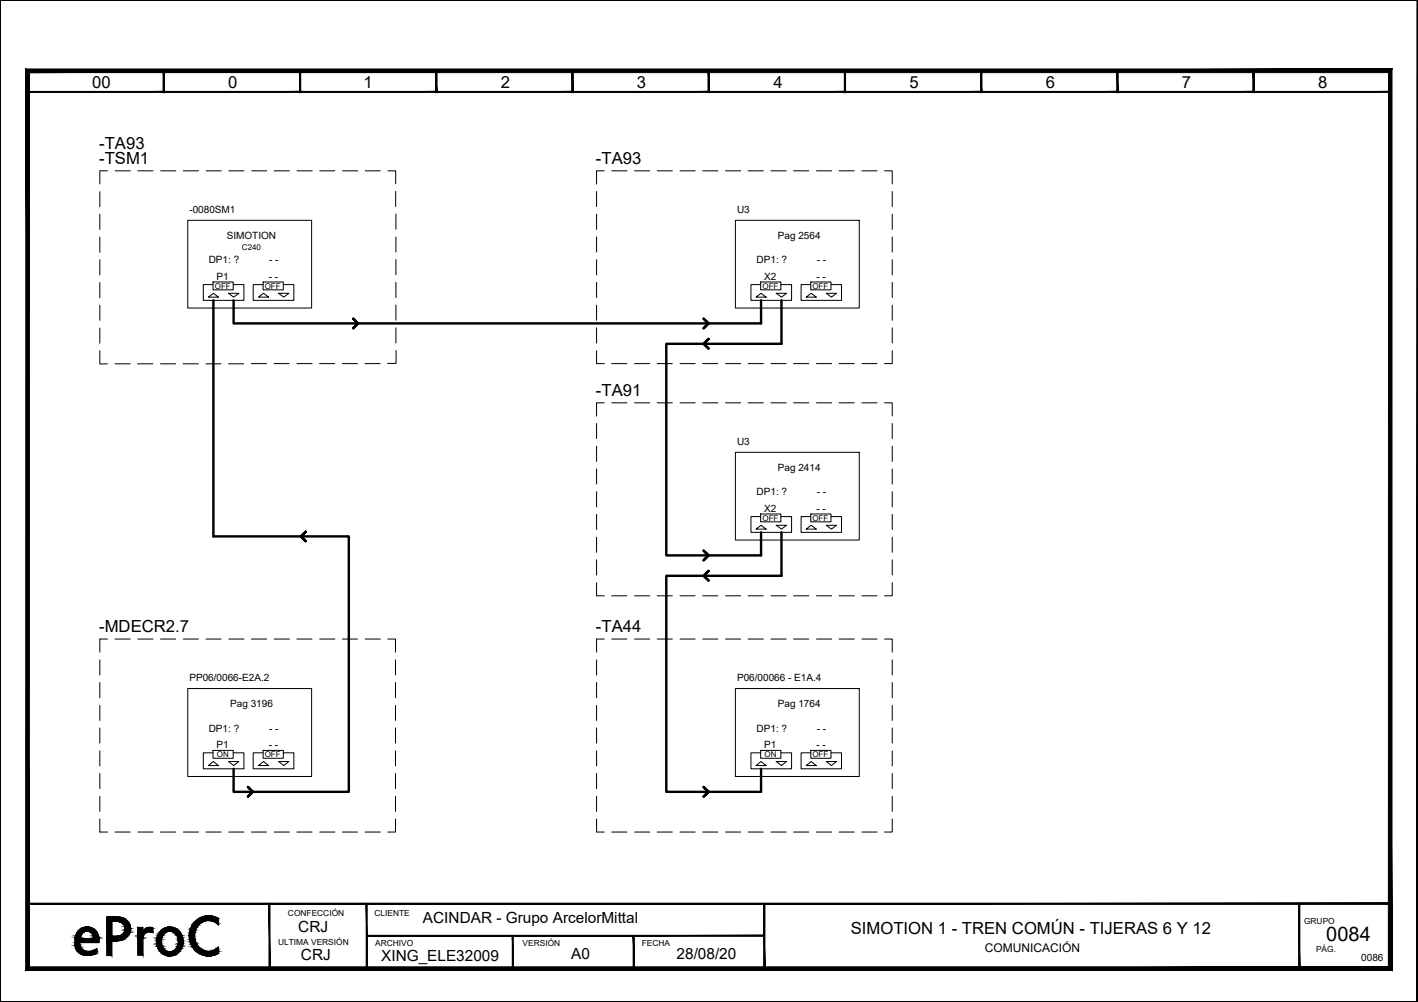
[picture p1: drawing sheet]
<svg xmlns="http://www.w3.org/2000/svg" width="297mm" height="210mm" viewBox="0 0 297 210" stroke-linecap="round" stroke-linejoin="round" font-family="sans-serif">
<!-- layer: eProC - L2 -->
<g fill="#000" stroke="#000" stroke-width=".21">
<path d="M31.2 194.3h.3zM31.7 195.3h.3zM35.1 194.2h1zM43.2 191.9h1.1zM45.3 193.4h.5v.2zM45.5 198.6l.3-.2v.2zM43.2 200.3h1.1z"/>
<path d="M0 0l296.8 .1zM0 0h296.9z"/>
<path d="M5.6 19.4h28.8l-.2-.3zM5.6 19.4l.3-.3h28.3zM5.6 14.7v4.7l.3-.3zM5.6 14.7l.3 .3v4.1zM5.6 14.7l.3 .3 28.5-.3zM5.9 15l28.5-.3-.2 .3zM34.4 14.7l-.2 .3 .2 4.4zM34.2 15l.2 4.4-.2-.3z"/>
<path d="M34.2 19.4h28.8l-.3-.3zM34.2 19.4l.2-.3h28.3zM34.2 14.7v4.7l.2-.3zM34.2 14.7l.2 .3v4.1zM34.2 14.7l.2 .3 28.6-.3zM34.4 15l28.6-.3-.3 .3zM62.7 15l.3 4.4v-4.7zM62.7 15l.3 4.4-.3-.3z"/>
<path d="M62.7 19.4h28.8l-.2-.3zM62.7 19.4l.2-.3h28.4zM62.7 14.7v4.7l.2-.3zM62.7 14.7l.2 .3v4.1zM62.7 14.7l.2 .3 28.6-.3zM62.9 15l28.6-.3-.2 .3zM91.3 15l.2 4.4v-4.7zM91.3 15l.2 4.4-.2-.3z"/>
<path d="M91.3 19.4h28.8l-.3-.3zM91.3 19.4l.2-.3h28.3zM91.3 14.7v4.7l.2-.3zM91.3 14.7l.2 .3v4.1zM91.3 14.7l.2 .3 28.6-.3zM91.5 15l28.6-.3-.3 .3zM119.8 15l.3 4.4v-4.7zM119.8 15l.3 4.4-.3-.3z"/>
<path d="M119.8 19.4h28.8l-.2-.3zM119.8 19.4l.3-.3h28.3zM119.8 14.7v4.7l.3-.3zM119.8 14.7l.3 .3v4.1zM119.8 14.7l.3 .3 28.5-.3zM120.1 15l28.5-.3-.2 .3zM148.6 14.7l-.2 .3 .2 4.4zM148.4 15l.2 4.4-.2-.3z"/>
<path d="M148.3 19.4h28.8l-.2-.3zM148.3 19.4l.3-.3h28.3zM148.3 14.7v4.7l.3-.3zM148.3 14.7l.3 .3v4.1zM148.3 14.7l.3 .3 28.5-.3zM148.6 15l28.5-.3-.2 .3zM177.1 14.7l-.2 .3 .2 4.4zM176.9 15l.2 4.4-.2-.3z"/>
<path d="M176.9 19.4h28.8l-.3-.3zM176.9 19.4l.2-.3h28.3zM176.9 14.7v4.7l.2-.3zM176.9 14.7l.2 .3v4.1zM176.9 14.7l.2 .3 28.6-.3zM177.1 15l28.6-.3-.3 .3zM205.7 14.7l-.3 .3 .3 4.4zM205.4 15l.3 4.4-.3-.3z"/>
<path d="M205.4 19.4h28.8l-.2-.3zM205.4 19.4l.3-.3h28.3zM205.4 14.7v4.7l.3-.3zM205.4 14.7l.3 .3v4.1zM205.4 14.7l.3 .3 28.5-.3zM205.7 15l28.5-.3-.2 .3zM234.2 14.7l-.2 .3 .2 4.4zM234 15l.2 4.4-.2-.3z"/>
<path d="M234 19.4h28.8l-.3-.3zM234 19.4l.2-.3h28.3zM234 14.7v4.7l.2-.3zM234 14.7l.2 .3v4.1zM234 14.7l.2 .3 28.6-.3zM234.2 15l28.6-.3-.3 .3zM262.8 14.7l-.3 .3 .3 4.4zM262.5 15l.3 4.4-.3-.3z"/>
<path d="M262.5 19.4h28.8l-.3-.3zM262.5 19.4l.2-.3h28.3zM262.5 14.7v4.7l.2-.3zM262.5 14.7l.2 .3v4.1zM262.5 14.7l.2 .3 28.6-.3zM262.7 15l28.6-.3-.3 .3zM291.3 14.7l-.3 .3 .3 4.4zM291 15l.3 4.4-.3-.3z"/>
<path d="M296.8 .1v209.7l.1-209.8zM296.9 0v209.9z"/>
<path d="M5.8 189.2v.3l285.4-.3zM5.8 189.5l285.4-.3v.3z"/>
<path d="M15.7 197.5l1 .3v-.3zM15.7 197.5l1 .3h-1z"/>
<path d="M15.7 197.8l1 .2v-.2zM15.7 197.8l1 .2h-1z"/>
<path d="M15.7 198l1.1 .1-.1-.1zM15.7 198l1.1 .1h-1.1z"/>
<path d="M15.7 198.1l1.1 .2v-.2zM15.7 198.1l1.1 .2h-1.1z"/>
<path d="M15.7 198.3l1.2 .1zM15.7 198.3l1.2 .1z"/>
<path d="M15.7 196.3l1.2 .1zM15.7 196.3l1.2 .1z"/>
<path d="M15.7 196.4l1.1 .2 .1-.2zM15.7 196.4l1.1 .2h-1.1z"/>
<path d="M15.7 198.4l1.3 .2-.1-.2zM15.7 198.4l1.3 .2h-1.2z"/>
<path d="M15.8 196.1l1.1 .2v-.2zM15.8 196.1l1.1 .2h-1.2z"/>
<path d="M15.9 195.9l1 .2 .1-.2zM15.9 195.9l1 .2h-1.1z"/>
<path d="M15.8 198.6l1.3 .1zM15.8 198.6l1.3 .1z"/>
<path d="M15.9 195.8h1.2zM15.9 195.8l1.1 .1z"/>
<path d="M15.8 198.7l1.4 .2-.1-.2zM15.8 198.7l1.4 .2h-1.2z"/>
<path d="M16 195.6l1.1 .2 .1-.2zM16 195.6l1.1 .2h-1.2z"/>
<path d="M16 198.9l1.4 .2-.2-.2zM16 198.9l1.4 .2h-1.4zM16 199.1h1.4zM16 199.1h1.4z"/>
<path d="M16.1 195.4l1.1 .2 .2-.2zM16.1 195.4l1.1 .2h-1.2z"/>
<path d="M16.1 195.4h1.3zM16.1 195.4h1.3z"/>
<path d="M16 199.1l1.7 .1-.3-.1zM16 199.1l1.7 .1h-1.6z"/>
<path d="M16.2 195.3l1.2 .1 .2-.1zM16.2 195.3l1.2 .1h-1.3z"/>
<path d="M16.1 199.2l1.8 .1zM16.1 199.2l1.8 .1z"/>
<path d="M16.3 195.1l1.3 .2 .3-.2zM16.3 195.1l1.3 .2h-1.4z"/>
<path d="M16.2 199.3h2zM16.2 199.3h2z"/>
<path d="M16.3 195.1h1.8zM16.3 195.1h1.6z"/>
<path d="M18 194.2l.9 .1zM17.5 194.3l.5-.1 .9 .1z"/>
<path d="M16.3 199.3h2.5zM16.3 199.3h2.5z"/>
<path d="M17.5 194.3l1.8 .2-.4-.2zM17.1 194.5l.4-.2 1.8 .2z"/>
<path d="M17.1 194.5l2.7 .2-.5-.2zM16.7 194.7l.4-.2 2.7 .2z"/>
<path d="M17.2 200h2.4zM17.2 200h2.1z"/>
<path d="M16.7 194.7l3.4 .3-.3-.3zM16.3 195l.4-.3 3.4 .3z"/>
<path d="M17 199.9h2.9zM17 199.9l2.6 .1z"/>
<path d="M16.3 195l3.9 .1zM16.3 195l3.9 .1z"/>
<path d="M18.4 195.1h1.8zM18.4 195.1h1.8z"/>
<path d="M18.6 195.1l1.6 .2v-.2zM18.6 195.1l1.6 .2h-1.4z"/>
<path d="M18.8 195.3l1.6 .1-.2-.1zM18.8 195.3l1.6 .1h-1.4z"/>
<path d="M20.2 198.8l.1 .2zM19.8 199l.4-.2 .1 .2z"/>
<path d="M19.8 199l.5 .2v-.2zM19.3 199.2l.5-.2 .5 .2z"/>
<path d="M19.3 199.2l1 .1zM18.8 199.3h1.5z"/>
<path d="M18.8 199.3h1.5zM18.8 199.3h1.5z"/>
<path d="M16.3 199.3l4 .1zM16.3 199.3l4 .1z"/>
<path d="M16.3 199.4l4 .3v-.3zM16.3 199.4l4 .3h-3.7z"/>
<path d="M16.6 199.7h3.7zM16.6 199.7h3.7z"/>
<path d="M16.7 199.7l3.2 .2 .4-.2zM16.7 199.7l3.2 .2h-2.9z"/>
<path d="M19 195.4h1.4zM19 195.4h1.4z"/>
<path d="M19.1 195.4l1.3 .2v-.2zM19.1 195.4l1.3 .2h-1.1z"/>
<path d="M19.3 195.6l1.3 .2-.2-.2zM19.3 195.6l1.3 .2h-1.2z"/>
<path d="M19.4 195.8l1.2 .1zM19.4 195.8l1.2 .1z"/>
<path d="M19.4 195.9l1.2 .2v-.2zM19.4 195.9l1.2 .2h-1.1z"/>
<path d="M19.5 196.1l1.2 .2-.1-.2zM19.5 196.1l1.2 .2h-1.1z"/>
<path d="M19.6 196.3l1.1 .1zM19.6 196.3l1.1 .1z"/>
<path d="M19.6 196.4l1.1 .2v-.2zM19.6 196.4l1.1 .2h-1.1z"/>
<path d="M15.7 196.6l5 .3v-.3zM15.7 196.6l5 .3h-5z"/>
<path d="M15.7 196.9l5 .6v-.6zM15.7 196.9l5 .6h-5z"/>
<path d="M22.4 197.1h1zM22.4 197.1h1z"/>
<path d="M22.4 193l1 3.1v-3.1zM22.4 193l1 3.1h-1z"/>
<path d="M22.4 197.1l1 3.1v-3.1zM22.4 197.1l1 3.1h-1z"/>
<path d="M22.4 192.1l3.1 .1-.5-.1zM22.4 192.1l3.1 .1h-3.1z"/>
<path d="M22.4 197h2.7zM22.4 197l2.2 .1z"/>
<path d="M22.4 192.2l3.6 .2-.5-.2zM22.4 192.2l3.6 .2h-3.6z"/>
<path d="M22.4 196.9l2.7 .1 .6-.1zM22.4 196.9l2.7 .1h-2.7z"/>
<path d="M22.4 192.4l4.1 .4-.5-.4zM22.4 192.4l4.1 .4h-4.1z"/>
<path d="M22.4 196.7l3.3 .2 .5-.2zM22.4 196.7l3.3 .2h-3.3z"/>
<path d="M22.4 192.8l4.4 .2-.3-.2zM22.4 192.8l4.4 .2h-4.4z"/>
<path d="M22.4 196.3l3.8 .4 .4-.4zM22.4 196.3l3.8 .4h-3.8z"/>
<path d="M24.5 193l2.3 .1zM24.5 193l2.3 .1z"/>
<path d="M22.4 196.1l4.2 .2 .2-.2zM22.4 196.1l4.2 .2h-4.2z"/>
<path d="M24.8 193.1h2zM24.8 193.1h2z"/>
<path d="M24.8 196.1h2zM24.5 196.1h2.3z"/>
<path d="M25 193.1h1.9zM25 193.1h1.9z"/>
<path d="M25.1 196h1.7zM24.8 196.1h2z"/>
<path d="M25.1 193.1l1.9 .2-.1-.2zM25.1 193.1l1.9 .2h-1.6z"/>
<path d="M25.3 195.9h1.6zM25.1 196h1.7z"/>
<path d="M25.4 193.3l1.7 .1-.1-.1zM25.4 193.3l1.7 .1h-1.4z"/>
<path d="M25.4 195.9h1.6zM25.3 195.9h1.6z"/>
<path d="M25.7 193.4l1.4 .2v-.2zM25.7 193.4l1.4 .2h-1.4z"/>
<path d="M25.7 195.7l1.3 .2 .1-.2zM25.4 195.9l.3-.2 1.3 .2z"/>
<path d="M25.7 193.6h1.5zM25.7 193.6h1.5z"/>
<path d="M25.9 193.6l1.4 .3-.1-.3zM25.9 193.6l1.4 .3h-1.3z"/>
<path d="M25.9 195.5h1.3zM25.9 195.5h1.3z"/>
<path d="M25.9 195.5l1.2 .2 .1-.2zM25.9 195.5l1.2 .2h-1.4z"/>
<path d="M26 193.9l1.3 .1v-.1zM26 193.9l1.3 .1h-1.2z"/>
<path d="M26 195.3l1.2 .2 .1-.2zM26 195.3l1.2 .2h-1.3z"/>
<path d="M26.1 194l1.2 .2v-.2zM26.1 194l1.2 .2h-1.2z"/>
<path d="M26.1 194.2l1.2 .3v-.3zM26.1 194.2l1.2 .3h-1.1z"/>
<path d="M26.2 194.5h1.2zM26.2 194.5h1.2z"/>
<path d="M26.2 194.7l1.1 .3v-.3zM26.2 194.7l1.1 .3h-1.2zM26.1 195h1.2zM26.1 195h1.2z"/>
<path d="M26.1 195l1.2 .3v-.3zM26.1 195l1.2 .3h-1.3z"/>
<path d="M26.2 194.5l1.1 .2 .1-.2zM26.2 194.5l1.1 .2h-1.1z"/>
<path d="M28.9 194.3l1 .9v-.9zM28.9 194.3l1 .9h-1z"/>
<path d="M28.9 195.2l1 .1zM28.9 195.2l1 .1z"/>
<path d="M28.9 196.6l1 3.5v-3.5zM28.9 196.6l1 3.5h-1z"/>
<path d="M28.9 196.3l1 .3 .1-.3zM28.9 196.3l1 .3h-1z"/>
<path d="M28.9 196.1l1.1 .2v-.2zM28.9 196.1l1.1 .2h-1.1z"/>
<path d="M28.9 195.8l1.1 .3 .1-.3zM28.9 195.8l1.1 .3h-1.1z"/>
<path d="M28.9 195.6l1.2 .2 .2-.2zM28.9 195.6l1.2 .2h-1.2z"/>
<path d="M28.9 195.5l1.4 .1 .2-.1zM28.9 195.5l1.4 .1h-1.4z"/>
<path d="M28.9 195.3l1.6 .2 .2-.2zM28.9 195.3l1.6 .2h-1.6z"/>
<path d="M29.9 195.2l1.1 .1zM29.9 195.2l1.1 .1z"/>
<path d="M28.9 195.3h2.1zM28.9 195.3h1.8z"/>
<path d="M30 195.2h1.2zM30 195.2h1z"/>
<path d="M31.2 194.3h.5zM31 194.3h.7z"/>
<path d="M31 194.3h.8zM30.9 194.3h.9z"/>
<path d="M31.7 195.3h.3zM31.9 195.3l.1 .1z"/>
<path d="M30.9 194.3l1.1 .1zM30.7 194.4h1.3z"/>
<path d="M30.7 194.4l1.3 .1zM30.6 194.5h1.4z"/>
<path d="M30.6 194.5l1.4 .1v-.1zM30.4 194.6l.2-.1 1.4 .1z"/>
<path d="M30.4 194.6l1.6 .2v-.2zM30.2 194.8l.2-.2 1.6 .2z"/>
<path d="M30.2 194.8l1.8 .2v-.2zM30.2 194.8l1.8 .2h-1.9z"/>
<path d="M30.1 195l1.9 .2v-.2zM30.1 195l1.9 .2h-2z"/>
<path d="M31.2 195.2h.8zM31.2 195.2h.8z"/>
<path d="M31.5 195.2l.5 .1zM31.5 195.2l.5 .1z"/>
<path d="M33 196h1.1zM33 196h1.1z"/>
<path d="M32.8 197.1h1zM32.8 197.1h1z"/>
<path d="M32.8 197.1l1 .4v-.4zM32.8 197.1l1 .4h-1z"/>
<path d="M32.8 197.5l1 .2v-.2zM32.8 197.5l1 .2h-1z"/>
<path d="M32.8 196.7l1 .4v-.4zM32.8 196.7l1 .4h-1z"/>
<path d="M32.8 197.7l1.1 .3-.1-.3zM32.8 197.7l1.1 .3h-1z"/>
<path d="M32.9 196.5l.9 .2 .1-.2zM32.9 196.5l.9 .2h-1z"/>
<path d="M32.9 198l1.1 .2-.1-.2zM32.9 198l1.1 .2h-1.1z"/>
<path d="M32.9 196.4l1 .1 .1-.1zM32.9 196.4l1 .1h-1z"/>
<path d="M32.9 198.2l1.1 .1zM32.9 198.2l1.1 .1z"/>
<path d="M33 198.3l1.2 .3-.2-.3zM33 198.3l1.2 .3h-1.1z"/>
<path d="M33 196l1 .4 .1-.4zM33 196l1 .4h-1.1z"/>
<path d="M33.1 198.6l1.2 .2-.1-.2zM33.1 198.6l1.2 .2h-1.2z"/>
<path d="M33.2 195.7l.9 .3 .2-.3zM33.2 195.7l.9 .3h-1.1z"/>
<path d="M33.1 198.8l1.4 .1-.2-.1zM33.1 198.8l1.4 .1h-1.2z"/>
<path d="M33.3 198.9l1.5 .3-.3-.3zM33.3 198.9l1.5 .3h-1.4z"/>
<path d="M33.3 195.5l1 .2 .2-.2zM33.3 195.5l1 .2h-1.1z"/>
<path d="M33.3 195.4h1.3zM33.3 195.5h1.2z"/>
<path d="M33.4 199.2h1.5zM33.4 199.2h1.5z"/>
<path d="M33.5 195.3l1.1 .1 .3-.1zM33.5 195.3l1.1 .1h-1.3z"/>
<path d="M33.4 199.2l1.7 .1zM33.4 199.2l1.7 .1z"/>
<path d="M33.5 199.3l1.9 .1zM33.5 199.3l1.9 .1z"/>
<path d="M33.6 195.1l1.3 .2 .3-.2zM33.6 195.1l1.3 .2h-1.4z"/>
<path d="M33.6 195.1h2zM33.6 195.1h1.6z"/>
<path d="M35.1 194.2l1.5 .2-.5-.2zM34.5 194.4l.6-.2 1.5 .2z"/>
<path d="M34.5 194.4l2.6 .3-.5-.3zM34 194.7l.5-.3 2.6 .3z"/>
<path d="M34.3 200l2.1 .2 .4-.2zM34.3 200l2.1 .2h-1.6z"/>
<path d="M34 194.7l3.5 .3-.4-.3zM34 194.7l3.5 .3h-3.8z"/>
<path d="M33.8 199.7l3 .3 .5-.3zM33.8 199.7l3 .3h-2.5z"/>
<path d="M33.7 195l3.8 .1zM33.7 195l3.8 .1z"/>
<path d="M35.6 195.1h2zM35.6 195.1h2z"/>
<path d="M33.6 199.4l3.7 .3 .2-.3zM33.6 199.4l3.7 .3h-3.5z"/>
<path d="M35.9 195.1l1.8 .2-.1-.2zM35.9 195.1l1.8 .2z"/>
<path d="M36.1 199.3h1.5zM35.7 199.4h1.8z"/>
<path d="M36.2 195.3l1.6 .1-.1-.1zM36.2 195.3l1.6 .1h-1.3z"/>
<path d="M36.2 199.2h1.5zM36.1 199.3h1.5z"/>
<path d="M36.4 199.2h1.3zM36.2 199.2h1.5z"/>
<path d="M36.5 195.4l1.3 .1zM36.5 195.4l1.3 .1z"/>
<path d="M36.6 195.5l1.4 .2-.2-.2zM36.6 195.5l1.4 .2h-1.2z"/>
<path d="M36.7 198.9l1 .3 .2-.3zM36.4 199.2l.3-.3 1 .3z"/>
<path d="M36.8 195.7l1.3 .3-.1-.3zM36.8 195.7l1.3 .3h-1.1z"/>
<path d="M36.8 198.8l1.1 .1 .1-.1zM36.8 198.8l1.1 .1h-1.2z"/>
<path d="M36.9 198.6l1.1 .2 .1-.2zM36.9 198.6l1.1 .2h-1.2z"/>
<path d="M37 196h1.1zM37 196h1.1z"/>
<path d="M37 196l1.2 .4-.1-.4zM37 196l1.2 .4h-1z"/>
<path d="M37.1 198.3l1 .3 .1-.3zM37.1 198.3l1 .3h-1.2z"/>
<path d="M37.2 196.4l1.1 .1-.1-.1zM37.2 196.4l1.1 .1h-1z"/>
<path d="M37.2 198.2h1zM37.2 198.2l1 .1z"/>
<path d="M37.3 196.5l1 .2v-.2zM37.3 196.5l1 .2h-1z"/>
<path d="M37.3 198l.9 .2 .1-.2zM37.3 198l.9 .2h-1z"/>
<path d="M37.3 196.7l1.1 .4-.1-.4zM37.3 196.7l1.1 .4h-1.1z"/>
<path d="M37.3 197.1h1.1zM37.3 197.1h1.1z"/>
<path d="M37.3 197.1l1.1 .4v-.4zM37.3 197.1l1.1 .4h-1.1z"/>
<path d="M37.3 197.5l1.1 .2v-.2zM37.3 197.5l1.1 .2h-1.1z"/>
<path d="M37.3 197.7l1 .3 .1-.3zM37.3 197.7l1 .3h-1z"/>
<path d="M39.6 196.1l1.2 .6v-.6zM39.6 196.1l1.2 .6h-1.1z"/>
<path d="M39.7 195.4l1.1 .7v-.7zM39.7 195.4l1.1 .7h-1.2z"/>
<path d="M39.7 196.7l1.2 .2-.1-.2zM39.7 196.7l1.2 .2h-1.2z"/>
<path d="M39.7 195.3l1.1 .1 .1-.1zM39.7 195.3l1.1 .1h-1.1z"/>
<path d="M39.7 196.9l1.3 .4-.1-.4zM39.7 196.9l1.3 .4h-1.2z"/>
<path d="M39.8 194.8l1.1 .5 .1-.5zM39.8 194.8l1.1 .5h-1.2z"/>
<path d="M39.8 197.3l1.3 .4-.1-.4zM39.8 197.3l1.3 .4h-1.2z"/>
<path d="M39.9 194.5l1.1 .3 .1-.3zM39.9 194.5l1.1 .3h-1.2z"/>
<path d="M39.9 197.7l1.4 .2-.2-.2zM39.9 197.7l1.4 .2h-1.3z"/>
<path d="M40 194.3l1.1 .2 .2-.2zM40 194.3l1.1 .2h-1.2z"/>
<path d="M40 197.9l1.6 .5-.3-.5zM40 197.9l1.6 .5h-1.3zM40.3 198.4h1.3zM40.3 198.4h1.3z"/>
<path d="M40.3 193.8l1 .5 .3-.5zM40.3 193.8l1 .5h-1.3z"/>
<path d="M40.3 198.4l1.8 .4-.5-.4zM40.3 198.4l1.8 .4h-1.5z"/>
<path d="M40.6 193.4l1 .4 .5-.4zM40.6 193.4l1 .4h-1.3zM40.3 193.8h1.3zM40.3 193.8h1.3z"/>
<path d="M40.6 198.8l1.8 .2-.3-.2zM40.6 198.8l1.8 .2h-1.6z"/>
<path d="M40.8 193.1l1.3 .3 .3-.3zM40.8 193.1l1.3 .3h-1.5z"/>
<path d="M40.8 199l1.7 .1zM40.8 199l1.7 .1z"/>
<path d="M40.9 193.1h1.6zM40.8 193.1h1.6z"/>
<path d="M40.9 199.1l2.2 .2-.6-.2zM40.9 199.1l2.2 .2h-2z"/>
<path d="M41.1 192.9l1.4 .2 .6-.2zM40.9 193.1l.2-.2 1.4 .2z"/>
<path d="M41.1 199.3h2.6zM41.1 199.3h2.6z"/>
<path d="M41.1 192.8h2.6zM41.1 192.8l2 .1z"/>
<path d="M43.2 191.9l1.4 .1zM42.8 192h1.8z"/>
<path d="M42.8 192l2.2 .1zM42.4 192.1l.4-.1 2.2 .1z"/>
<path d="M42.4 192.1l2.9 .1-.3-.1zM42 192.2l.4-.1 2.9 .1z"/>
<path d="M45.3 193.4l.5 .2zM45.6 193.6l.2 .2z"/>
<path d="M42 192.2l3.8 .2-.5-.2zM41.7 192.4l.3-.2 3.8 .2z"/>
<path d="M42 199.9l3 .1 .3-.1zM42 199.9l3 .1h-2.6z"/>
<path d="M41.7 192.4l4.1 .2v-.2zM41.4 192.6l.3-.2 4.1 .2z"/>
<path d="M41.4 192.6l4.4 .2v-.2zM41.1 192.8l.3-.2 4.4 .2z"/>
<path d="M43.7 192.8l2.1 .1zM43.7 192.8l2.1 .1z"/>
<path d="M44.2 192.9l1.6 .2v-.2zM44.2 192.9l1.6 .2h-1z"/>
<path d="M44.8 193.1l1 .3v-.3zM44.8 193.1l1 .3h-.5z"/>
<path d="M45.5 198.6l.3 .2v-.2zM45.3 198.8l.2-.2 .3 .2z"/>
<path d="M45.3 198.8l.5 .3v-.3zM44.8 199.1l.5-.3 .5 .3z"/>
<path d="M44.8 199.1l1 .2v-.2zM44.2 199.3l.6-.2 1 .2z"/>
<path d="M44.2 199.3h1.6zM43.7 199.3h2.1z"/>
<path d="M41.1 199.3l4.7 .2v-.2zM41.1 199.3l4.7 .2h-4.4z"/>
<path d="M41.4 199.5l4.4 .2v-.2zM41.4 199.5l4.4 .2h-4.1z"/>
<path d="M41.7 199.7l3.6 .2 .5-.2zM41.7 199.7l3.6 .2h-3.3z"/>
<path d="M76.8 195.9v.2l83.3-.2zM76.8 196.1l83.3-.2v.2z"/>
<path d="M.1 0l-.1 209.9zM0 0v209.9z"/>
<path d="M5.4 203.3l285.4-.8h-284.7zM5.4 203.3l285.4-.8 .8 .8zM290.9 15.2l-.1 187.3 .8 .8zM291.6 14.4v188.9l-.7-188.1zM6.2 15.2h284.7l.7-.8zM5.4 14.4h286.2l-285.4 .8zM5.4 14.4l.7 188.1 .1-187.3zM5.4 14.4l.7 188.1-.7 .8z"/>
<path d="M17.8 200.1h.9zM17.8 200.1l.5 .1z"/>
<path d="M17.7 200.1h1.2zM17.7 200.1h1z"/>
<path d="M17.4 200h1.9zM17.4 200l1.5 .1z"/>
<path d="M34.8 200.2l1 .1 .6-.1zM34.8 200.2l1 .1z"/>
<path d="M43.2 200.3h.7zM43.4 200.3h.5z"/>
<path d="M42.8 200.2h1.8zM42.8 200.2l1.5 .1z"/>
<path d="M42.4 200l2.2 .2 .4-.2zM42.4 200l2.2 .2h-1.8z"/>
<path d="M56.3 189.2v13.6h.3zM56.3 189.2h.3v13.6z"/>
<path d="M76.7 189.2v13.6h.2zM76.7 189.2h.2v13.6z"/>
<path d="M107.3 196.1v6.7h.2zM107.3 196.1h.2v6.7z"/>
<path d="M132.6 196.1v6.7h.3zM132.6 196.1h.3v6.7z"/>
<path d="M160 189.3v13.6h.2zM160 189.3h.2v13.6z"/>
<path d="M272 189.3v13.6h.3zM272 189.3h.3v13.6z"/>
<path d="M.1 209.8l296.8 .1zM.1 209.8l296.8 .1h-296.9z"/>
<path d="M0 209.9l296.9-.1zM0 209.8h296.9z"/>
</g>
<g fill="none" stroke="#000" stroke-width=".21">
<path d="M22.5 35.8h-1.6v2.7M24.1 35.8h3.2M28.9 35.8h3.1M33.7 35.8h3.1M38.4 35.8h3.2M43.2 35.8h3.2M47.9 35.8h3.2M52.7 35.8h3.2M57.4 35.8h3.2M62.2 35.8h3.2M67 35.8h3.1M71.8 35.8h3.1"/>
<path d="M76.5 35.8h3.2M81.3 35.8h1.6v2.7M126.6 35.8h-1.6v2.7M128.1 35.8h3.2M132.9 35.8h3.2M137.7 35.8h3.1M142.5 35.8h3.1M147.2 35.8h3.2M152 35.8h3.2M156.7 35.8h3.2M161.5 35.8h3.2M166.2 35.8h3.2"/>
<path d="M171 35.8h3.2M175.8 35.8h3.1M180.6 35.8h3.1M185.3 35.8h1.6v2.7M20.9 40.1v3.2M20.9 44.9v3.2M20.9 49.7v3.1M20.9 54.4v3.2M20.9 59.2v3.2M39.3 46.2h26v18.3h-26zM44.6 59.6h-2v3.3h8.5v-3.3h-2.2M44.6 59.1h4.3v1.6h-4.3z"/>
<path d="M55.1 59.6h-2.1v3.3h8.6v-3.3h-2.2M55.1 59.1h4.3v1.6h-4.3zM82.9 40.1v3.2M82.9 44.8v3.2M82.9 49.6v3.2M82.9 54.4v3.1M82.9 59.2v3.1M125 40.1v3.2M125 44.9v3.2M125 49.6v3.2M125 54.4v3.2M125 59.2v3.1"/>
<path d="M154.1 46.2h25.9v18.3h-25.9zM159.3 59.6h-2v3.3h8.5v-3.3h-2.2M159.3 59.1h4.3v1.6h-4.3zM169.8 59.6h-2v3.3h8.5v-3.3h-2.2M169.8 59.1h4.3v1.6h-4.3zM186.9 40.1v3.2M186.9 44.9v3.2M186.9 49.6v3.2M186.9 54.4v3.2M186.9 59.2v3.1M20.9 73.5v2.8l1.6-.1M20.9 63.9v3.2"/>
<path d="M20.9 68.7v3.2M24.1 76.2h3.2M28.8 76.2h3.2M33.6 76.2h3.2M38.4 76.2h3.1M43.1 76.2h3.2M43.6 62.2l1.1-.8 1.1 .8zM47.9 61.4h2.1l-1.1 .8zM47.9 76.2h3.2M52.7 76.2h3.1M54.1 62.2l1.1-.8 1.1 .8zM57.4 76.2h3.2"/>
<path d="M58.4 61.4h2.1l-1.1 .8zM62.2 76.2h3.2M66.9 76.2h3.2M71.7 76.2h3.2M76.5 76.2h3.1M82.9 63.9v3.2M82.9 68.7v3.2M83 73.4v2.7h-1.8M125 73.5v2.7h1.6M125 63.9v3.2M125 68.7v3.2M128.1 76.2h3.2"/>
<path d="M132.9 76.2h3.2M137.7 76.2h3.1M142.5 76.2h3.1M147.2 76.2h3.2M152 76.2h3.2M156.7 76.2h3.2M158.4 62.2l1-.8 1.1 .8zM161.5 76.2h3.2M162.6 61.4h2.2l-1.1 .8zM166.2 76.2h3.2M168.9 62.2l1-.8 1.1 .8zM171 76.2h3.2"/>
<path d="M173.1 61.4h2.1l-1 .8zM175.8 76.2h3.1M180.6 76.2h3.1M186.9 73.5v2.7h-1.6M186.9 63.9v3.2M186.9 68.7v3.2M125 88.7v3.2M125 93.5v3.2M125 98.2v3.2M126.6 84.4h-1.6v2.7M128.1 84.4h3.2M132.9 84.4h3.2"/>
<path d="M137.7 84.4h3.1M142.5 84.4h3.1M147.2 84.4h3.2M152 84.4h3.2M154.1 94.8h25.9v18.3h-25.9zM156.7 84.4h3.2M161.5 84.4h3.2M166.2 84.4h3.2M171 84.4h3.2M175.8 84.4h3.1M180.6 84.4h3.1M185.3 84.4h1.6v2.7"/>
<path d="M186.9 88.7v3.2M186.9 93.5v3.2M186.9 98.2v3.2M125 103v3.2M125 107.8v3.1M125 112.5v3.2M125 117.3v3.2M158.4 110.8l1-.8 1.1 .8zM159.3 108.2h-2v3.3h8.5v-3.3h-2.2M159.3 107.7h4.3v1.6h-4.3zM162.6 110h2.2l-1.1 .8zM168.9 110.8l1-.8 1.1 .8z"/>
<path d="M169.8 108.2h-2v3.3h8.5v-3.3h-2.2M169.8 107.7h4.3v1.6h-4.3zM173.1 110h2.1l-1 .8zM186.9 103v3.2M186.9 107.8v3.1M186.9 112.5v3.2M186.9 117.3v3.2M20.9 138.2v3.2M22.5 133.9h-1.6v2.7M24.1 133.9h3.2M28.9 133.9h3.1M33.6 133.9h3.2"/>
<path d="M38.4 133.9h3.2M43.1 133.9h3.2M47.9 133.9h3.2M52.7 133.9h3.1M57.4 133.9h3.2M62.2 133.9h3.2M67 133.9h3.1M71.7 133.9h3.2M76.5 133.9h3.2M81.2 133.9h1.6v2.7M82.8 138.2v3.2M125 122.1v2.7h1.6"/>
<path d="M125 138.2v3.2M126.6 133.9h-1.6v2.7M128.1 124.8h3.2M128.1 133.9h3.2M132.9 124.8h3.2M132.9 133.9h3.2M137.7 124.8h3.1M137.7 133.9h3.1M142.5 124.8h3.1M142.5 133.9h3.1M147.2 124.8h3.2M147.2 133.9h3.2"/>
<path d="M152 124.8h3.2M152 133.9h3.2M156.7 124.8h3.2M156.7 133.9h3.2M161.5 124.8h3.2M161.5 133.9h3.2M166.2 124.8h3.2M166.2 133.9h3.2M171 124.8h3.2M171 133.9h3.2M175.8 124.8h3.1M175.8 133.9h3.1"/>
<path d="M180.6 124.8h3.1M180.6 133.9h3.1M185.3 133.9h1.6v2.7M186.9 122.1v2.7h-1.6M186.9 138.2v3.2M20.9 143v3.1M20.9 147.8v3.1M20.9 152.5v3.2M20.9 157.3v3.2M39.3 144.2h26v18.5h-26zM44.6 157.7h-2v3.4h8.5v-3.4h-2.2M44.6 157.2h4.3v1.6h-4.3z"/>
<path d="M47.9 159.5h2.1l-1.1 .9zM55.1 157.7h-2.1v3.4h8.6v-3.4h-2.2M55.1 157.2h4.3v1.6h-4.3zM58.4 159.5h2.1l-1.1 .9zM82.8 143v3.1M82.8 147.8v3.1M82.8 152.5v3.2M82.8 157.3v3.2M125 143v3.1M125 147.8v3.1M125 152.5v3.2M125 157.3v3.2"/>
<path d="M154.1 144.2h25.9v18.5h-25.9zM159.3 157.7h-2v3.4h8.5v-3.4h-2.2M159.3 157.2h4.3v1.6h-4.3zM162.6 159.5h2.2l-1.1 .9zM169.8 157.7h-2v3.4h8.5v-3.4h-2.2M169.8 157.2h4.3v1.6h-4.3zM173.1 159.5h2.1l-1 .9zM186.9 143v3.1M186.9 147.8v3.1M186.9 152.5v3.2M186.9 157.3v3.2M20.9 162v3.2"/>
<path d="M20.9 166.8v3.2M20.9 171.5v2.8h1.6M24.1 174.3h3.2M28.9 174.3h3.1M33.6 174.3h3.2M38.4 174.3h3.2M43.1 174.3h3.2M43.6 160.4l1.1-.9 1.1 .9zM47.9 174.3h3.2M52.7 174.3h3.1M54.1 160.4l1.1-.9 1.1 .9zM57.4 174.3h3.2"/>
<path d="M62.2 174.3h3.2M67 174.3h3.1M71.7 174.3h3.2M76.5 174.3h3.2M82.8 171.5v2.8h-1.6M82.8 162v3.2M82.8 166.8v3.2M125 162v3.2M125 166.8v3.2M125 171.5v2.8h1.6M128.1 174.3h3.2M132.9 174.3h3.2"/>
<path d="M137.7 174.3h3.1M142.5 174.3h3.1M147.2 174.3h3.2M152 174.3h3.2M156.7 174.3h3.2M158.4 160.4l1-.9 1.1 .9zM161.5 174.3h3.2M166.2 174.3h3.2M168.9 160.4l1-.9 1.1 .9zM171 174.3h3.2M175.8 174.3h3.1M180.6 174.3h3.1"/>
<path d="M186.9 171.5v2.8h-1.6M186.9 162v3.2M186.9 166.8v3.2M15.7 196.9v1.1M15.7 196.8a2.52 2.52 0 0 1 2.6-2.6 2.52 2.52 0 0 1 2.5 2.6M15.7 197.9a2.36 2.36 0 0 0 2.6 2.3M16.7 197.4a1.71 1.71 0 0 0 1.6 1.9M16.8 196.6h2.8M16.9 196.6a1.38 1.38 0 0 1 1.4-1.6 1.38 1.38 0 0 1 1.3 1.6M20.3 198.8v.9M20.3 198.7l-1.2 .5-.9 .1M20.3 199.7l-1.2 .4h-.9"/>
<path d="M20.7 196.9v.6h-4M23.4 192.1h-1v8.1h1v-3.1h1.2M23.4 193a2.43 2.43 0 0 1 2.6 .8 1.55 1.55 0 0 1-1.5 2.3h-1.1zM23.4 193v3.1M24.6 197.1a2.51 2.51 0 0 0 2.8-2.3 2.51 2.51 0 0 0-2.4-2.7h-2.6v5M29.9 195.3v-1h-1v5.8h1v-3.5a1.42 1.42 0 0 1 2.1-1.2M32 194.4v1M32 194.4a1.55 1.55 0 0 0-2 .8M33.8 194.8a2.91 2.91 0 0 1 3.7 .2 2.91 2.91 0 0 1 .6 3.6 2.79 2.79 0 0 1-3.2 1.6 2.79 2.79 0 0 1-2.1-3 3.2 3.2 0 0 1 1-2.4zM34.3 195.7a1.71 1.71 0 0 1 1.8-.5 1.71 1.71 0 0 1 1.2 1.5 1.92 1.92 0 0 1-.5 2.1 1.92 1.92 0 0 1-2.1 .3 2.37 2.37 0 0 1-.4-3.4zM45.8 193.8v-1.4a4.1 4.1 0 0 0-6.2 3.6 4.1 4.1 0 0 0 6.2 3.7v-1.3M45.8 193.7a2.97 2.97 0 0 0-3.6-.4 2.97 2.97 0 0 0-1.4 3.4 2.87 2.87 0 0 0 2 2.4 2.87 2.87 0 0 0 3-.8"/>
<path d="M0 209.9h.1"/>
</g>
<!-- layer: Cables eProC -->
<g fill="none" stroke="#000" stroke-width=".51">
<path d="M44.7 62.9v49.5h28.4v53.5h-24.2v-4.8M48.9 62.9v4.8h110.5v-4.8M74 66.8l1 .9-1-.9M74 68.8l1-1.1-1 1.1M147.4 66.8l1 .9-1-.9M147.4 68.8l1-1.1-1 1.1M148.4 71l-1 1 1-1M148.4 73l-1-1 1 1M163.7 62.9v9.1h-24.1v44.3h19.8v-4.8M64.1 111.4l-1.1 1 1.1-1M64.1 113.4l-1.1-1 1.1 1M147.4 115.4l1 .9-1-.9"/>
<path d="M147.4 117.4l1-1.1-1 1.1M148.4 119.6l-1 1 1-1M163.7 111.5v9.1h-24.1v45.3h19.8v-4.8M148.4 121.6l-1-1 1 1M51.9 164.9l1.1 1-1.1-1M51.9 166.8l1.1-.9-1.1 .9M147.4 164.9l1 1-1-1M147.4 166.8l1-.9-1 .9"/>
</g>
<text font-size="4.2" x="277.8" y="197.1">0084</text>
<g font-size="3.5">
<text x="19.3" y="18.3">00</text>
<text x="47.8" y="18.3">0</text>
<text x="76.1" y="18.4">1</text>
<text x="104.9" y="18.4">2</text>
<text x="133.4" y="18.3">3</text>
<text x="162.1" y="18.4">4</text>
<text x="190.5" y="18.3">5</text>
<text x="219.1" y="18.3">6</text>
<text x="247.6" y="18.4">7</text>
<text x="276.1" y="18.3">8</text>
<text x="20.8" y="34.3">-TSM1</text>
<text x="20.8" y="31.3">-TA93</text>
<text x="124.8" y="34.3">-TA93</text>
<text x="124.8" y="82.9">-TA91</text>
<text x="20.8" y="132.4">-MDECR2.7</text>
<text x="124.8" y="132.4">-TA44</text>
<text x="178.2" y="195.7">SIMOTION 1 - TREN COMÚN - TIJERAS 6 Y 12</text>
</g>
<g font-size="3.2">
<text x="62.5" y="195.2">CRJ</text>
<text x="88.6" y="193.4">ACINDAR - Grupo ArcelorMittal</text>
<text x="63" y="201.1">CRJ</text>
<text x="79.8" y="201.4">XING_ELE32009</text>
<text x="119.6" y="200.8">A0</text>
<text x="141.7" y="200.9">28/08/20</text>
</g>
<text font-size="2.5" x="206.3" y="199.5">COMUNICACIÓN</text>
<g font-size="2.1">
<text x="39.7" y="44.7">-0080SM1</text>
<text x="154.4" y="44.7">U3</text>
<text x="47.5" y="50">SIMOTION</text>
<text x="162.9" y="50">Pag 2564</text>
<text x="43.7" y="55.1">DP1: ?</text>
<text x="45.4" y="58.6">P1</text>
<text x="56.3" y="58.6">- -</text>
<text x="56.4" y="55.1">- -</text>
<text x="158.5" y="55.1">DP1: ?</text>
<text x="160.1" y="58.6">X2</text>
<text x="171" y="58.6">- -</text>
<text x="171.1" y="55.1">- -</text>
<text x="154.4" y="93.3">U3</text>
<text x="162.9" y="98.6">Pag 2414</text>
<text x="158.5" y="103.7">DP1: ?</text>
<text x="160.1" y="107.2">X2</text>
<text x="171" y="107.2">- -</text>
<text x="171.1" y="103.7">- -</text>
<text x="39.7" y="142.8">PP06/0066-E2A.2</text>
<text x="154.4" y="142.8">P06/00066 - E1A.4</text>
<text x="48.2" y="148.1">Pag 3196</text>
<text x="162.9" y="148.1">Pag 1764</text>
<text x="43.7" y="153.3">DP1: ?</text>
<text x="56.4" y="153.3">- -</text>
<text x="158.5" y="153.3">DP1: ?</text>
<text x="171.1" y="153.3">- -</text>
<text x="45.4" y="156.7">P1</text>
<text x="56.3" y="156.7">- -</text>
<text x="160.1" y="156.7">P1</text>
<text x="171" y="156.7">- -</text>
<text x="285.2" y="201.3">0086</text>
</g>
<g font-size="1.8">
<text x="60.3" y="191.8">CONFECCIÓN</text>
<text x="78.4" y="191.8">CLIENTE</text>
<text x="58.3" y="197.9">ULTIMA VERSIÓN</text>
<text x="273.2" y="193.5">GRUPO</text>
<text x="78.6" y="198.2">ARCHIVO</text>
<text x="109.5" y="198.2">VERSIÓN</text>
<text x="134.5" y="198.2">FECHA</text>
<text x="275.7" y="199.5">PÁG.</text>
</g>
<g font-size="1.7">
<text x="50.7" y="52.3">C240</text>
<text x="45" y="60.5">OFF</text>
<text x="55.5" y="60.5">OFF</text>
<text x="159.7" y="60.5">OFF</text>
<text x="170.2" y="60.5">OFF</text>
<text x="159.7" y="109.1">OFF</text>
<text x="170.2" y="109.1">OFF</text>
<text x="45.4" y="158.6">ON</text>
<text x="55.5" y="158.6">OFF</text>
<text x="160.1" y="158.6">ON</text>
<text x="170.2" y="158.6">OFF</text>
</g>
</svg>
